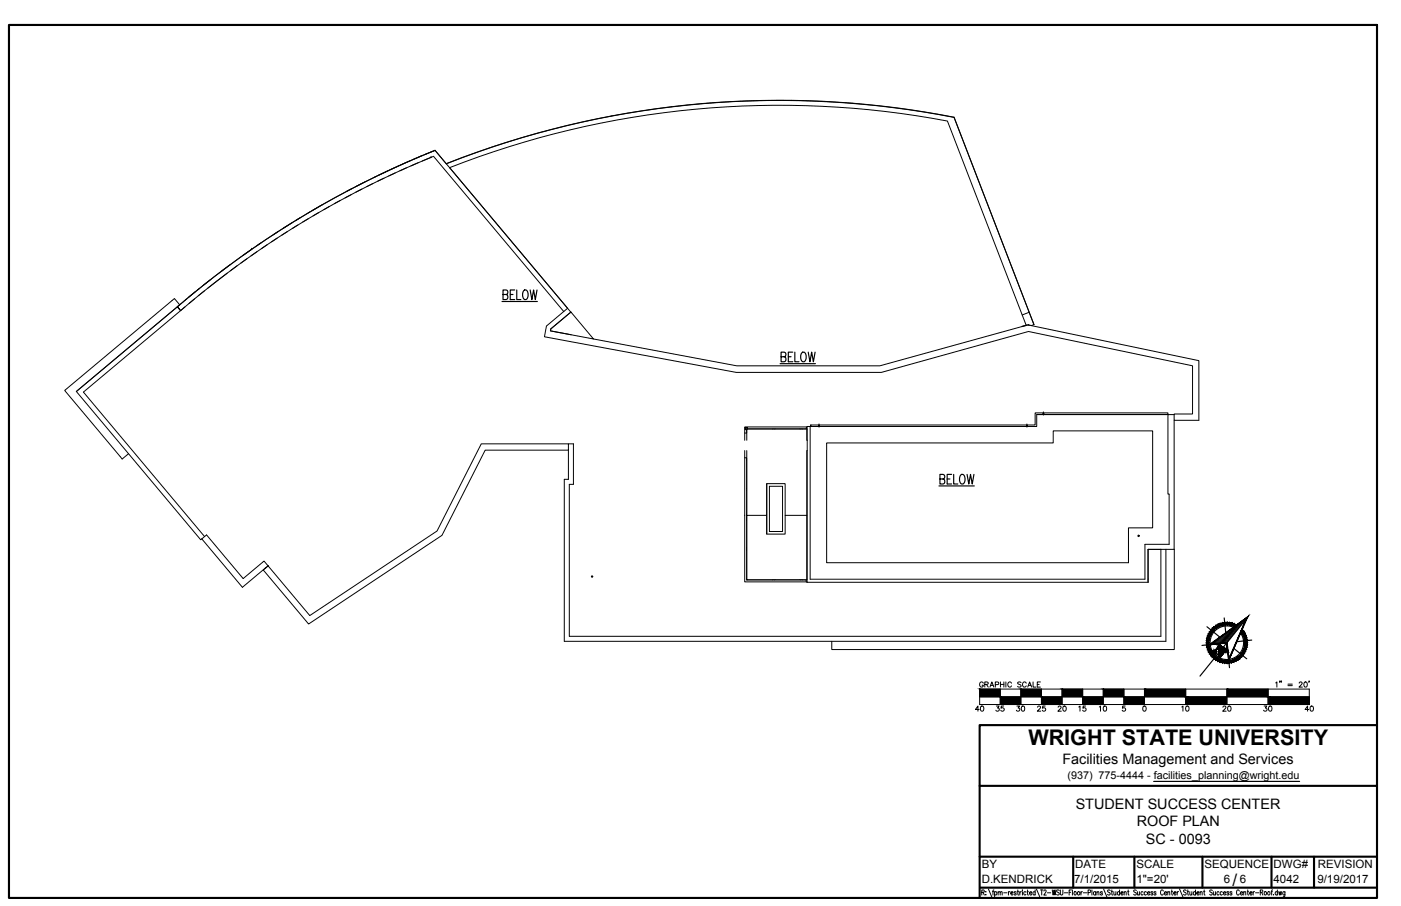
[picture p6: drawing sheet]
<svg xmlns="http://www.w3.org/2000/svg" width="432mm" height="279mm" viewBox="0 0 432 279" stroke-linecap="round" stroke-linejoin="round" font-family="sans-serif">
<!-- layer: A-EXISTING -->
<g fill="none" stroke="#000" stroke-width=".31">
<path d="M108.5 58.2l-1.7 .8M111.5 58.3l-1.8 1M112.6 56.1l-3 1.5M112.9 55.9h-.1M114.9 56.6l-1.9 .9M116 54.4l-.6 .3M118.3 55l-1.9 .9M119.7 52.6l-3.1 1.5M121.8 53.3l-2 1M123.1 51l-3 1.4M125.3 51.7l-2.1 1M126.6 49.5l-3.2 1.4"/>
<path d="M129 50.1l-2.3 1.1M130.3 47.9l-3.1 1.3M132.9 48.5h.1M132.9 48.5l-2.8 1.1M134.1 46.4a285.4 285.4 0 0 0-79.4 48.2l-31.2 26.1M134.1 46.4a285 285 0 0 0-79.2 48.1l-31.4 26.2M134.1 46.4l-3.3 1.3M134.1 46.4l3.5 4.1M137.5 50.5a279.3 279.3 0 0 1 156.6-14.4l24.6 64M138.6 51.7a278.4 278.4 0 0 1 153.4-14.4l24.3 63M138.6 51.7l-1-1.2a279.7 279.7 0 0 1 156.4-14.3l24.7 63.9-.8 .3M138.6 51.7l36.3 43.4"/>
<path d="M76.1 79.8l-1.9 1.3M77.6 76.9h.1M77.6 76.9l-2.8 1.9M79.2 77.6l-1.8 1.3M80.6 74.8l-1.4 .9M82.3 75.5l-1.7 1.2M85.4 73.4l-1.7 1.2M85.6 71.5l-1.4 .9M88.6 71.4l-1.7 1.1M89 69.3l-1.7 1.1M90.2 68.6l-1 .6M91.8 69.4l-1.7 1.1"/>
<path d="M92.5 67.1l-1.4 .9M95 67.5l-1.7 1M95.5 65.4l-.5 .3M98.3 65.5l-1.8 1.1M98.8 63.5l-2.7 1.5M99.4 63.1l-.2 .1M101.5 63.7l-1.7 1M104.8 61.8l-1.7 1M108.2 60.1l-1.8 .9M54.7 94.6l.7-.6-1.6-1.9-33.9 28.3 17.7 21.2 2-1.7M55.7 95.8l-1-1.2 1 1.2M55.7 95.8a283.7 283.7 0 0 1 77.9-47.6l40.2 47.9"/>
<path d="M55.7 95.8l-30 25.1 37.3 44.6M57 94.7l-1.3 1.1M57.4 92.3l-.3 .2M60 92.2l-1.8 1.4M60.2 90l-2.1 1.7M61.4 89l-.5 .4M63 89.7l-1.9 1.5M64.7 86.4l-2 1.6M69.7 82.5l-1.5 1.2M70 84.2l-5.9 4.7M70.9 81.7l-.9 .7M73 82l-2 1.5"/>
<path d="M173.8 96.1l-5.4 4.5-.6 3.3 59.1 10.9h44.7l45.4-12.6 50.6 10.6v14.9h-5.7v1.9h7.6v-18.4l-52.7-11-45.6 12.6h-44.2l-44.1-8.3M173.8 96.1l1.1-1 1 1.2-6.1 5.1-.2 .6 6.5 1.2M317.2 96.3l-2.1 .8M318.6 99.8h.1M169.7 101.4l6.3-5.2 6.9 8.3-13.3-2.5zM169.8 101.4h.1M317 100.2h-.1M317.5 100.3h-.2M318.7 100.1h.1M23.5 120.7l38.4 45.8 .3-.3M175.2 136.9h1.5v12.5h-1.2v46.8h182.3v-26.8h-3.9v10.2M175.2 138.8v9h-1.3v50h185.4v-28.4"/>
<path d="M229.5 139v40.4l124.4 .2M229.7 131.9v.6h.5M230.2 139l-.1 39.8h18.4v.6M230.3 131.8v.1M230.3 131.8l-.6 .1M230.3 131.9v.4M248.6 131.7v.6h-18.5v1.3h-.6M248.7 131.7h-19.2v4.1M248.8 135.8v3.2M249.7 131.5h-1v4.3v-3.5h-18.5v3.5M249.7 131.5h.2M249.9 131.1h69.1v-3.8h41v.5h-40.5v3.7h-69.6z"/>
<path d="M252.3 131.1h.3v.3h-.3zM252.4 130.7v1M254.8 136.6h69.8v-3.7h30.7v29.9h-7.5v10.7h-93zM316.3 131.1h.4v.3h-.4zM316.5 130.7v1M319.5 127.9h40.5M321.4 127.4h.3v.3h-.3zM321.6 127v1M361.9 127.9h-1.9v24.5h.3v15.5h-7.4v10.7h-103.2v-47.1M361.9 129.6v39.8h-8.1v10.2M229.5 141.2h.6M230.2 158.9h6.1v5.8h5.7v-5.8h6.7v19.9h-18.5z"/>
<path d="M236.3 158.9v-9.7h5.7v9.7M236.3 149.2v15.5M237.1 150h4.1v13.9h-4.1zM248.7 158.9v-19.9v40.6M62.2 166.2l12.5 14.9 7.9-6.6M63 165.5l.7-.5 11.2 13.4 6.5-5.4 1.2 1.5M63 165.5l-.8 .7M81.1 175.8l1.5-1.3 12.9 15.3 39.2-26 13.6-26.9h26.9v1.9h-25.7l-13.3 26.3-41.1 27.3zM81.7 175.2l.1 .1M81.9 175.1v.1M82 175h.1M82.6 174.5h.1"/>
<path d="M361.9 169.4v30.9h-105.5v-2.5"/>
<circle cx="182.5" cy="177.8" r=".21"/>
<circle cx="350.9" cy="165.2" r=".21"/>
</g>
<!-- layer: A-DETL-MBND -->
<path d="M316.6 100.2l-1.6 .5" fill="none" stroke="#000" stroke-width=".4"/>
<!-- layer: ROOM-NUMBER -->
<g fill="none" stroke="#000" stroke-width=".36">
<path d="M154.7 93h10.9M155 90.8l1.3-.1 .2-.4-.2-.8-1.3-.1v3h1a.83 .83 0 0 0 .5-.8 .83 .83 0 0 0-.5-.8M157.3 90.8h.8M158.6 89.4h-1.3v3h1.3M159.3 89.4v3h1.2M161.5 89.5l.2-.1a1.41 1.41 0 0 1 1 2.3 .74 .74 0 0 1-.8 .7 .74 .74 0 0 1-.7-.7l-.1-1.2zM163.4 89.4l.5 3 .6-3 .5 3 .5-3M240.4 112.2h10.9M240.7 110l1.3-.1 .2-.5-.2-.7-1.3-.1v3h1a.82 .82 0 0 0 .5-.8 .82 .82 0 0 0-.5-.8M243 110h.8M244.3 108.6h-1.3v3h1.3M245 108.6v3h1.2"/>
<path d="M247.2 108.7l.2-.1a1.42 1.42 0 0 1 1 2.3 .83 .83 0 0 1-1.1 .6 .83 .83 0 0 1-.5-1.1v-.7zM249.1 108.6l.5 3 .6-3 .5 3 .5-3M289.4 149.9h10.9M289.7 147.7l1.3-.1 .2-.5-.2-.7-1.3-.1v3h1a.81 .81 0 0 0 .5-.8 .81 .81 0 0 0-.5-.8M291.9 147.7h.9M293.3 146.3h-1.4v3h1.4M293.9 146.3v3h1.3M296.2 146.4l.2-.1a1.3 1.3 0 0 1 1 1.8 .89 .89 0 0 1-.8 1.2 .89 .89 0 0 1-.9-1.2l.1-1.1zM298.1 146.3l.5 3 .5-3 .5 3 .6-3"/>
</g>
<!-- layer: BORDER -->
<path d="M2.8 7.7h421.6v269.2h-421.6zM424.4 223.6h-122.5v53.3M301.9 242.4h122.5M301.9 264.2h122.5M302.1 273.7h122.3M330.8 264.2v9.5M349.6 264.2v9.5M370.6 264.2v9.5M391.9 264.2v9.5M405 264.2v9.5" fill="none" stroke="#000" stroke-width=".66"/>
<!-- layer: BORDER-NOTE -->
<path d="M355.6 241h45" fill="none" stroke="#000" stroke-width=".36"/>
<g fill="none" stroke="#000" stroke-width=".31">
<path d="M302.6 275.2l.7-.1v-.6l-.7-.1v1.6M303 275.2l.4 .8M303.8 275h.1M303.8 275.9v.1zM304.6 274.1l1.1 2.5M305.9 275h.4M306.3 274.4l-.3 .3v1.3M306.5 275.2l.2-.2a.44 .44 0 0 1 .6 .5 .44 .44 0 0 1-.8 .3M306.5 275v1.6M307.6 275.3l.3-.3h.3l.1 1M307.6 275v1M308.3 275.3l.2-.3h.3l.1 1"/>
<path d="M309.3 275.3h1.1M310.8 275v1M311.3 275h-.3l-.2 .4M311.5 275.4h.7l-.1-.4a.47 .47 0 0 0-.6 .5 .47 .47 0 0 0 .6 .4l.1-.1M313.2 275.2l-.6-.2v.3l.6 .5-.2 .2-.4-.2M313.5 275h.4M313.7 274.4v1.3l.3 .3M314.3 275v1M314.8 275h-.3l-.2 .4M315.1 274.5h.1M315.1 275v1M316.2 275.2l-.1-.2a.46 .46 0 0 0-.6 .5 .46 .46 0 0 0 .6 .4l.1-.1"/>
<path d="M316.5 275h.4M316.7 274.4v1.3l.3 .3M317.3 275.4h.7l-.1-.4a.47 .47 0 0 0-.6 .5 .47 .47 0 0 0 .6 .4l.1-.1M319 275.2l-.1-.2a.46 .46 0 0 0-.5 .5 .46 .46 0 0 0 .5 .4l.1-.1M319 274.4v1.6M319.4 274.1l1.1 2.5M320.7 274.4h.8M321.1 274.4v1.6M321.7 274.8l.3-.4 .4 .3-.7 1.3h.8M322.8 275.3h1M324.3 274.4l.3 1.6 .3-1.6 .3 1.6 .2-1.6M326.5 274.7l-.3-.3-.5 .3 .1 .3 .5 .3a.42 .42 0 0 1 0 .7 .42 .42 0 0 1-.6-.2"/>
<path d="M326.8 274.4v1.4l.3 .2 .4-.2 .1-1.4M328.1 275.3h1M329.5 275.2h.5M330.3 274.4h-.8v1.6M330.5 274.4v1.6M333.2 275v1M333.6 275l-.4 .4M333.9 275.3h1M335.4 275.3l.7-.2-.1-.6-.6-.1v1.6M336.5 274.4v1.6M337.7 275.2l-.1-.2a.47 .47 0 0 0-.6 .5 .47 .47 0 0 0 .6 .4l.1-.1M337.7 275v1"/>
<path d="M338.1 275.3l.3-.3h.2l.1 1M338.1 275v1M339.8 275.2l-.6-.2v.3l.6 .5-.3 .2-.3-.2M340.1 274.1l1 2.5M342.2 274.7l-.3-.3-.5 .3 .1 .3 .5 .3a.42 .42 0 0 1 0 .7 .42 .42 0 0 1-.6-.2M342.5 275h.4M342.7 274.4v1.3l.3 .3M343.3 275l.1 .9 .2 .1 .3-.3M343.9 275v1M345.1 275.2l-.2-.2a.47 .47 0 0 0-.5 .5 .47 .47 0 0 0 .5 .4l.2-.1M345.1 274.4v1.6M345.5 275.4h.6l-.1-.4a.47 .47 0 0 0-.6 .5 .47 .47 0 0 0 .6 .4l.1-.1"/>
<path d="M346.5 275.3l.3-.3h.2l.1 1M346.5 275v1M347.5 275h.5M347.7 274.4v1.3l.3 .3M350.2 274.7l-.3-.3-.5 .3 .1 .3 .5 .3a.41 .41 0 0 1 .2 .6 .41 .41 0 0 1-.7 0l-.1-.1M350.6 275v.9l.3 .1 .3-.3M351.2 275v1M352.3 275.2l-.1-.2a.47 .47 0 0 0-.6 .5 .47 .47 0 0 0 .6 .4l.1-.1M353.3 275.2l-.1-.2a.47 .47 0 0 0-.6 .5 .47 .47 0 0 0 .6 .4l.1-.1M353.7 275.4h.6l-.1-.4a.47 .47 0 0 0-.5 .5 .47 .47 0 0 0 .5 .4l.1-.1M355.3 275.2l-.6-.2v.3l.6 .5-.2 .2-.4-.2M356.3 275.2l-.6-.2v.3l.6 .5-.2 .2-.4-.2"/>
<path d="M358.6 274.8a.45 .45 0 0 0-.6-.3 .45 .45 0 0 0-.3 .5v.4a.45 .45 0 0 0 .3 .6 .45 .45 0 0 0 .6-.4M358.9 275.4h.7l-.1-.4a.47 .47 0 0 0-.6 .5 .47 .47 0 0 0 .6 .4l.1-.1M359.9 275.3l.3-.3h.3v1M359.9 275v1M361 275h.4M361.2 274.4v1.3l.2 .3M361.8 275.4h.7l-.2-.4a.47 .47 0 0 0-.5 .5 .47 .47 0 0 0 .5 .4l.2-.1M362.8 275v1M363.3 275l-.5 .4M363.5 274.1l1.1 2.5M365.6 274.7l-.3-.3-.5 .3v.3l.6 .3a.43 .43 0 0 1 .1 .7 .43 .43 0 0 1-.7-.2M365.9 275h.4"/>
<path d="M366.1 274.4v1.3l.3 .3M366.7 275l.1 .9 .2 .1 .3-.3M367.3 275v1M368.5 275.2l-.1-.2a.47 .47 0 0 0-.6 .5 .47 .47 0 0 0 .6 .4l.1-.1M368.5 274.4v1.6M368.9 275.4h.6l-.1-.4a.47 .47 0 0 0-.5 .5 .47 .47 0 0 0 .5 .4l.1-.1M369.9 275.3l.3-.3h.3v1M369.9 275v1M371 275h.4M371.1 274.4v1.3l.3 .3M373.6 274.7l-.2-.3-.6 .3 .1 .3 .5 .3a.41 .41 0 0 1 .2 .6 .41 .41 0 0 1-.7 0l-.1-.1M374 275v.9l.3 .1 .3-.3"/>
<path d="M374.6 275v1M375.7 275.2l-.1-.2a.47 .47 0 0 0-.6 .5 .47 .47 0 0 0 .6 .4l.1-.1M376.7 275.2l-.1-.2a.47 .47 0 0 0-.5 .5 .47 .47 0 0 0 .5 .4l.1-.1M377.1 275.4h.7l-.2-.4a.46 .46 0 0 0-.5 .5 .46 .46 0 0 0 .5 .4l.2-.1M378.7 275.2l-.5-.2v.3l.5 .5-.2 .2-.4-.2M379.7 275.2l-.6-.2v.3l.6 .5-.2 .2-.4-.2M382 274.8a.44 .44 0 0 0-.6-.4 .44 .44 0 0 0-.3 .6v.4a.44 .44 0 0 0 .3 .6 .44 .44 0 0 0 .6-.4M382.3 275.4h.7l-.1-.4a.47 .47 0 0 0-.6 .5 .47 .47 0 0 0 .6 .4l.1-.1M383.3 275.3l.3-.3h.3l.1 1M383.3 275v1M384.4 275h.4M384.6 274.4v1.3l.3 .3"/>
<path d="M385.2 275.4h.7l-.1-.4a.46 .46 0 0 0-.6 .5 .46 .46 0 0 0 .6 .4l.1-.1M386.2 275v1M386.7 275l-.5 .4M387 275.3h1M388.4 275.2l.7-.1v-.6l-.7-.1v1.6M388.8 275.2l.4 .8M391.8 275h.4M392.2 274.4l-.3 .3v1.3M392.5 275.9h.1M393.7 275.2l-.1-.2a.47 .47 0 0 0-.6 .5 .47 .47 0 0 0 .6 .4l.1-.1M393.7 274.4v1.6M394.1 275l.2 1 .3-1 .2 1 .2-1"/>
<path d="M396 275v1.4l-.5 .1M396 275.2l-.1-.2a.47 .47 0 0 0-.6 .5 .47 .47 0 0 0 .6 .4l.1-.1"/>
<circle cx="331.4" cy="275.4" r=".47"/>
<circle cx="332.4" cy="275.4" r=".48"/>
<circle cx="390" cy="275.4" r=".48"/>
<circle cx="391.1" cy="275.4" r=".48"/>
</g>
<!-- layer: NORTH -->
<g fill="#000" stroke="#000" stroke-width=".31">
<path d="M375.6 198.6l.5 .3zM374 201l.4 .1zM374 201.1l.6 .3zM374.1 201l.3 .1zM374.2 201l.2 .1zM375.6 201l1.3 .7-.8 1zM377.5 200.1l.4 .3zM377.5 200.7h.2zM377.6 200.4l.6 .3zM377.6 200.5l.6 .3z"/>
<path d="M372.9 198.7l.1 .1 11.6-8.6zM373 198.8l11.6-8.6-.5 .6zM384.6 190.2l-.5 .6-5.4 13zM384.1 190.8l-5.4 13 .1-.8zM378 198.3l.7 5.5 .1-.8zM378.2 198.1l.6 4.9-.8-4.7zM372.9 198.9l5.1-.6 .2-.2zM372.9 198.6l5.3-.5-5.3 .8z"/>
<path d="M373.2 194.3l.6 .4-1 .2zM372.8 194.9l.6 .3 .4-.5zM372.8 194.9l.6 .3-.9 .3zM372.5 195.5l.6 .3 .3-.6zM372.5 195.5l.6 .3-.9 .3zM372.2 196.1l.7 .3 .2-.6zM372.2 196.1l.7 .3-.9 .4zM372 196.8l.7 .2 .2-.6zM372 196.8l.7 .2-.8 .5zM371.9 197.5l.7 .1 .1-.6zM371.9 197.5l.7 .1-.8 .6zM371.8 198.2h.8v-.6zM371.8 198.2h.8l-.7 .7zM372.6 198.2l-.7 .7 .7-.1zM371.9 198.9l.7-.1-.6 .8zM372.6 198.8l-.6 .8 .7-.2zM372 199.6l.7-.2-.5 .9zM372.7 199.4l-.5 .9 .7-.3zM372.2 200.3l.7-.3-.5 .9zM372.9 200l-.5 .9 .7-.3zM372.4 200.9l.7-.3-.3 .9zM373.1 200.6l-.3 .9 .6-.3zM372.8 201.5l.6-.3-.2 .9zM373.4 201.2l-.2 .9 .6-.4zM373.2 202.1l.6-.4-.2 1zM373.8 201.7l-.2 1 .6-.6zM373.6 202.7l.6-.6v1zM374.2 202.1v1l.4-.5zM374.6 202.6l.1 .9-.5-.4zM374.6 202.6l.1 .9 .5-.6zM375.2 202.9l.2 1-.7-.4zM375.2 202.9l.2 1 .3-.7zM375.7 203.2l.3 1-.6-.3zM375.7 203.2l.3 1 .3-.7zM376.3 203.5l.4 .9-.7-.2zM376.3 203.5l.4 .9 .2-.8zM376.9 203.6l.5 .9-.7-.1zM376.9 203.6l.5 .9 .1-.8zM377.5 203.7l.6 .8h-.7zM377.5 203.7l.6 .8v-.7zM378.1 203.8l.7 .7h-.7zM378.1 203.8l.7 .7-.1-.8zM378.7 203.7l.8 .7-.7 .1zM378.7 203.7l.8 .7-.2-.7zM379.3 203.7l.9 .5-.7 .2zM379.3 203.7l.9 .5-.3-.7zM379.9 203.5l.9 .4-.6 .3zM379.9 203.5l.9 .4-.3-.7zM380.5 203.2l1 .4-.7 .3zM380.5 203.2l1 .4-.4-.7zM381.1 202.9l.9 .3-.5 .4zM381.1 202.9l.9 .3-.4-.6zM381.6 202.6l1 .1-.6 .5zM381.6 202.6l1 .1-.6-.5zM382 202.2h1l-.4 .5zM382.5 201.7l-.5 .5h1zM382.5 201.7l.9-.1-.4 .6zM382.8 201.2l-.3 .5 .9-.1zM382.8 201.2l1-.3-.4 .7zM383.1 200.6l-.3 .6 1-.3zM383.1 200.6l1-.3-.3 .6zM383.4 200l-.3 .6 1-.3zM383.4 200l.9-.4-.2 .7zM383.6 199.4l-.2 .6 .9-.4zM383.6 199.4l.8-.5-.1 .7zM383.7 198.8l-.1 .6 .8-.5zM383.7 198.8l.7-.6v.7zM383.7 198.2v.6l.7-.6zM384.4 197.4v.8h-.7zM383.6 197.5l.1 .7 .7-.8zM384.2 196.7l.2 .7-.8 .1zM383.5 196.9l.1 .6 .6-.8zM384 196l.2 .7-.7 .2zM383.3 196.3l.2 .6 .5-.9zM383.7 195.4l.3 .6-.7 .3zM383.1 195.7l.2 .6 .4-.9zM383.4 194.7l.3 .7-.6 .3zM382.7 195.1l.4 .6 .3-1zM382.9 194.2l.5 .5-.7 .4zM382.4 194.6l.3 .5 .2-.9z"/>
<path d="M375.5 199.4l-1 1.5 1.2-1.5zM375.5 199.4l-1 1.5-.2-.1z"/>
<path d="M375.5 198.7l.9 .5zM375.5 198.7l.9 .5z"/>
<path d="M375.9 198.9l1 .7zM375.9 198.9l1 .7z"/>
<path d="M375.8 199l1 1 .1-.4zM375.8 199l1 1-1.3-.6z"/>
<path d="M380.4 192.4l.7 .3-.4 .6zM380.4 192.4l-.3 .7 .6 .2zM379.7 192.1l.7 .3-.3 .7zM379.7 192.1l-.1 .8 .5 .2zM379 192l.7 .1-.1 .8zM379 192l-.1 .7 .7 .2zM378.3 191.9l.7 .1-.1 .7zM378.3 191.9v.8h.6zM377.6 192l.7-.1v.8zM377.6 192v.7h.7zM376.9 192.1l.7-.1v.7zM376.9 192.1l.1 .7 .6-.1zM376.2 192.2l.7-.1 .1 .7zM376.2 192.2l.2 .7 .6-.1zM375.5 192.5l.7-.3 .2 .7zM375.5 192.5l.3 .7 .6-.3zM374.9 192.8l.6-.3 .3 .7zM374.9 192.8l.3 .7 .6-.3zM374.3 193.3l.6-.5 .3 .7zM374.3 193.3l.4 .5 .5-.3zM373.7 193.7l.6-.4 .4 .5zM373.7 193.7l.5 .6 .5-.5zM373.7 193.7l.5 .6h-1zM373.2 194.3l.6 .4 .4-.4z"/>
<path d="M375.8 198.9l-1.4 2zM375.8 198.9l-1.4 2zM375.5 198.7l.4 .2zM375.5 198.7l.4 .2zM375.6 198.5l-.1 .2zM375.6 198.5l1.3 1.1zM375.6 198.6l1.3 1zM376.8 199.6v1.9zM376.8 199.6l-.1 2.1zM377.5 200.7l-.8 1zM377.5 200.7l-.8 1z"/>
<path d="M373.8 200.8l.2 .1zM373.8 200.8l.2 .1z"/>
<path d="M373.8 200.8l.2 .1zM373.8 200.8l.2 .1z"/>
<path d="M374 201.1l.6 .3zM374.1 201.2l.4 .3z"/>
<path d="M374.1 201l.3 .1zM374.1 201l.3 .1z"/>
<path d="M373.8 200.8l.5 .3zM373.8 200.8l.6 .3z"/>
<path d="M373.8 200.8l.5 .4zM373.8 200.9l.5 .3z"/>
<path d="M373.8 200.9l.6 .3zM373.8 200.9l.6 .3z"/>
<path d="M374.2 201l.2 .1zM374.2 201l.2 .1zM374.1 201l.3 .1z"/>
<path d="M374.1 201l.3 .1zM374.1 201l.3 .1z"/>
<path d="M374.1 201l.3 .1zM374.1 201l.3 .1zM374.1 201l.3 .1z"/>
<path d="M374.1 201l.3 .1zM374 201l.4 .1zM374 200.9l.4 .2z"/>
<path d="M373.8 200.9l.6 .3zM373.8 200.9l.6 .3z"/>
<path d="M373.8 200.9l.6 .3zM373.8 200.9l.6 .3z"/>
<path d="M374.2 200.9l.2 .2zM374.2 200.9l.2 .2z"/>
<path d="M374.2 200.9l.2 .2zM374.2 200.9l.2 .2z"/>
<path d="M374.2 201l.2 .1zM374.2 201l.2 .1z"/>
<path d="M373.8 200.9l.6 .3zM373.7 200.9l.7 .3z"/>
<path d="M373.7 200.9l.7 .4zM373.7 200.9l.7 .4z"/>
<path d="M374.3 200.9l.1 .1zM374.2 200.9l.2 .1z"/>
<path d="M373.8 200.9l.6 .4zM373.8 200.9l.6 .4z"/>
<path d="M374.3 200.9l.1 .1zM374.3 200.9l.1 .1zM374.3 200.9l.1 .1zM374.3 200.9l.1 .1z"/>
<path d="M373.8 201l.7 .3zM373.8 201l.7 .3z"/>
<path d="M374.3 200.9l.2 .1zM374.3 200.9l.2 .1z"/>
<path d="M374.3 200.9l.2 .1zM374.3 200.9l.1 .1z"/>
<path d="M373.9 201l.6 .4zM373.9 201l.6 .4z"/>
<path d="M374.3 200.8l.2 .1zM374.3 200.8l.2 .1z"/>
<path d="M373.7 200.9l.8 .7zM373.7 200.9l.8 .6zM373.8 200.8l-.1 .1z"/>
<path d="M374.3 200.8l.2 .1zM374.3 200.8l.2 .1z"/>
<path d="M374 201.1l.5 .3zM374 201.1l.5 .3z"/>
<path d="M375.6 201l-.1 1.3 .6 .4zM375.5 202.3l.6 .4z"/>
<path d="M375.7 199.8l1.1 1.8v-1.2zM375.7 199.8l1.1 1.8-1.2-.6z"/>
<path d="M375.7 199.4l1.1 1v-.4zM375.7 199.4l1.1 1-1.1-.6z"/>
<path d="M377.5 200l-.2 .2zM377.5 200l.8 .7zM377.5 200.1l.8 .6z"/>
<path d="M377.5 200.7l-.6 1 .7-.9zM377.5 200.7l-.6 1-.1-.1z"/>
<path d="M377.5 200.7l.1 .1zM377.5 200.7l.1 .1z"/>
<path d="M377.5 200.7l.1 .1zM377.5 200.7l.1 .1z"/>
<path d="M377.5 200.7h.2zM377.5 200.7l.1 .1z"/>
<path d="M377.6 200.6l.1 .1zM377.6 200.6l.1 .1zM377.5 200.7h.2z"/>
<path d="M377.6 200.6l.1 .1zM377.6 200.6l.1 .1z"/>
<path d="M377.6 200.6l.2 .1zM377.6 200.6l.1 .1z"/>
<path d="M377.6 200.6l.2 .1zM377.6 200.6l.2 .1zM377.6 200.6l.2 .1zM377.6 200.6l.2 .1z"/>
<path d="M377.6 200.5l.2 .2zM377.6 200.6l.2 .1z"/>
<path d="M377.6 200.5l.2 .1zM377.6 200.5l.2 .1z"/>
<path d="M377.6 200.5l.2 .1zM377.6 200.5l.2 .2z"/>
<path d="M377.6 200.5l.2 .1zM377.6 200.5l.3 .1z"/>
<path d="M377.6 200.5l.2 .1zM377.6 200.5l.2 .1z"/>
<path d="M377.6 200.5l.3 .1zM377.6 200.5l.3 .1z"/>
<path d="M377.6 200.5l.3 .1zM377.6 200.5l.3 .1z"/>
<path d="M377.6 200.5l.3 .1zM377.6 200.5l.3 .1z"/>
<path d="M377.4 200.2l.5 .2zM377.4 200.2l.5 .2z"/>
<path d="M377.4 200.2l.6 .3zM377.4 200.2l.6 .3z"/>
<path d="M377.6 200.5l.3 .1zM377.6 200.5l.3 .2z"/>
<path d="M377.6 200.5l.3 .2zM377.6 200.5l.4 .2z"/>
<path d="M377.4 200.2l.6 .3zM377.4 200.2l.6 .3z"/>
<path d="M377.5 200.3l.6 .3zM377.5 200.3l.6 .3z"/>
<path d="M377.5 200.3l.7 .3zM377.5 200.3l.7 .3z"/>
<path d="M377.6 200.8l-1.6 2zM377.6 200.8l-1.6 2zM375.5 202.4l.5 .4zM375.5 202.4l.5 .3zM375.6 199.5l-.1 2.9zM375.7 199.3l-.1 3zM375.7 199.3l-1.2 1.6zM375.7 199.3l-1.2 1.6z"/>
<path d="M377.5 200.3l.7 .4zM377.5 200.3l.7 .4z"/>
<path d="M378 200.7l.2 .1zM378 200.7l.2 .1z"/>
<path d="M378 200.7l.2 .1zM378 200.7l.2 .1z"/>
<path d="M377.6 200.4l.6 .3zM377.6 200.4l.6 .4zM377.6 200.5l.6 .3z"/>
<path d="M377.6 200.4l.6 .3zM377.6 200.4l.6 .3z"/>
<path d="M377.6 200.4l.6 .3zM377.6 200.4l.6 .3z"/>
<path d="M377.6 200.4l.6 .3zM377.6 200.4l.6 .3zM377.6 200.4l.6 .3z"/>
</g>
<circle cx="374.5" cy="200.9" r=".18" fill="#000"/>
<g fill="none" stroke="#000" stroke-width=".36">
<path d="M372 193.3l4 3.2 3.8-.4M375.1 198.5l-4.6 .5M377.3 190.6l.5 4.6M378.3 198l-5 .5M378.6 197.6l-4.9 .6M378.8 197.4l-4.6 .4M379.1 197l-4.5 .5M379.3 196.7l-4.2 .5M379.6 196.4l-4 .5M380.1 195.8l-3.6 .4M380.2 193.5a5.2 5.2 0 0 0-7.3 4.3 5.2 5.2 0 0 0 6.7 5.4 5.2 5.2 0 0 0 2.7-8.1M380.2 199.9l4.1 3.3"/>
<path d="M380.3 195.5l-3.4 .4M380.6 195.2l-3.2 .4M380.8 194.9l-3 .3M381.1 194.6l-2.8 .3M381.3 194.3l-2.6 .3M381.5 194l-2.3 .2M381.8 193.7l-2.2 .2M382.1 193.4l-2 .2M382.3 193.1l-1.8 .1M382.5 192.8l-1.5 .1M382.8 192.4l-1.3 .2M383 192.1l-1.1 .2"/>
<path d="M383.3 191.8l-.9 .1M383.5 191.5l-.7 .1M383.8 191.2l-.5 .1M384 190.9l-.3 .1M384.2 190.6h.1M384.3 190.5l-7.4 9.3M385.8 197.4l-4.7 .5M375.6 201.4l-5.8 7.1M378.5 201.2l.4 4.7"/>
</g>
<!-- layer: Graphic Scale -->
<g fill="none" stroke="#000" stroke-width=".31">
<path d="M301.9 212.5h101.6v4.8h-101.6zM301.9 214.9h101.6M308.3 212.5v4.8M314.6 212.5v4.8M321 212.5v4.8M327.3 212.5v4.8M333.7 212.5v4.8M340 212.5v4.8M346.4 212.5v4.8M346.8 217.7h-.8l-.1 .7a.57 .57 0 0 1 .9 0 .57 .57 0 0 1-.1 .8 .57 .57 0 0 1-.8-.2M352.4 217.8a.72 .72 0 0 1 .9 .7 .72 .72 0 0 1-.9 .7l-.2-.6zM352.7 212.5v4.8"/>
<path d="M365.4 212.5v4.8M378.1 212.5v4.8M390.8 212.5v4.8M393.2 210.6l.3-.3v1.6M394.5 210.1h-.1h.1l-.1 .4M395 210.1l-.2 .4M397 211h1.3M397 211.4h1.3M400.4 210.7l.3-.4 .6 .3-.9 1.3h1M402.1 210.4a.73 .73 0 0 1 .8 .7 .73 .73 0 0 1-.8 .7l-.2-.6zM403.5 210.1h-.1h.1l-.1 .4"/>
</g>
<g fill="#000" stroke="#000" stroke-width=".31">
<path d="M301.9 212.5l6.4 2.4v-2.4zM301.9 212.5l6.4 2.4h-6.4z"/>
<path d="M308.3 214.9l6.3 2.4v-2.4zM308.3 214.9l6.3 2.4h-6.3z"/>
<path d="M314.6 212.5l6.4 2.4v-2.4zM314.6 212.5l6.4 2.4h-6.4z"/>
<path d="M321 214.9l6.3 2.4v-2.4zM321 214.9l6.3 2.4h-6.3z"/>
<path d="M327.3 212.5l6.4 2.4v-2.4zM327.3 212.5l6.4 2.4h-6.4z"/>
<path d="M333.7 214.9l6.3 2.4v-2.4zM333.7 214.9l6.3 2.4h-6.3z"/>
<path d="M340 212.5l6.4 2.4v-2.4zM340 212.5l6.4 2.4h-6.4z"/>
<path d="M346.4 214.9l6.3 2.4v-2.4zM346.4 214.9l6.3 2.4h-6.3z"/>
<path d="M352.7 212.5l12.7 2.4v-2.4zM352.7 212.5l12.7 2.4h-12.7z"/>
<path d="M365.4 214.9l12.7 2.4v-2.4zM365.4 214.9l12.7 2.4h-12.7z"/>
<path d="M378.1 212.5l12.7 2.4v-2.4zM378.1 212.5l12.7 2.4h-12.7z"/>
<path d="M390.8 214.9l12.7 2.4v-2.4zM390.8 214.9l12.7 2.4h-12.7z"/>
</g>
<text font-size="6.7" x="316.9" y="229.8">WRIGHT STATE UNIVERSITY</text>
<text font-size="5.3" x="379.9" y="273.1">/</text>
<g font-size="4.4">
<text x="300.9" y="213.1">GRAPHIC SCALE</text>
<text x="299.9" y="220.5">40</text>
<text x="306.2" y="220.5">35</text>
<text x="312.2" y="220.5">30</text>
<text x="318.9" y="220.5">25</text>
<text x="325.3" y="220.5">20</text>
<text x="331.6" y="220.5">15</text>
<text x="338" y="220.5">10</text>
<text x="363.4" y="220.5">10</text>
<text x="376.1" y="220.5">20</text>
<text x="388.4" y="220.5">30</text>
<text x="401.5" y="220.5">40</text>
<text x="327.4" y="235.7">Facilities Management and Services</text>
<text x="331.5" y="249.5">STUDENT SUCCESS CENTER</text>
<text x="350.4" y="254.9">ROOF PLAN</text>
<text x="353.2" y="260.2">SC - 0093</text>
</g>
<g font-size="3.5">
<text x="302.6" y="267.7">BY</text>
<text x="331.4" y="267.7">DATE</text>
<text x="350.3" y="267.7">SCALE</text>
<text x="371.3" y="267.7">SEQUENCE</text>
<text x="392.5" y="267.7">DWG#</text>
<text x="406.2" y="267.7">REVISION</text>
<text x="302.6" y="272.5">D.KENDRICK</text>
<text x="331.1" y="272.5">7/1/2015</text>
<text x="350.3" y="272.5">1&quot;=20'</text>
<text x="377.2" y="272.5">6</text>
<text x="382.2" y="272.5">6</text>
<text x="392.5" y="272.5">4042</text>
<text x="406" y="272.4">9/19/2017</text>
</g>
<text font-size="3.3" x="329" y="240.3">(937) 775-4444 - facilities_planning@wright.edu</text>
</svg>
